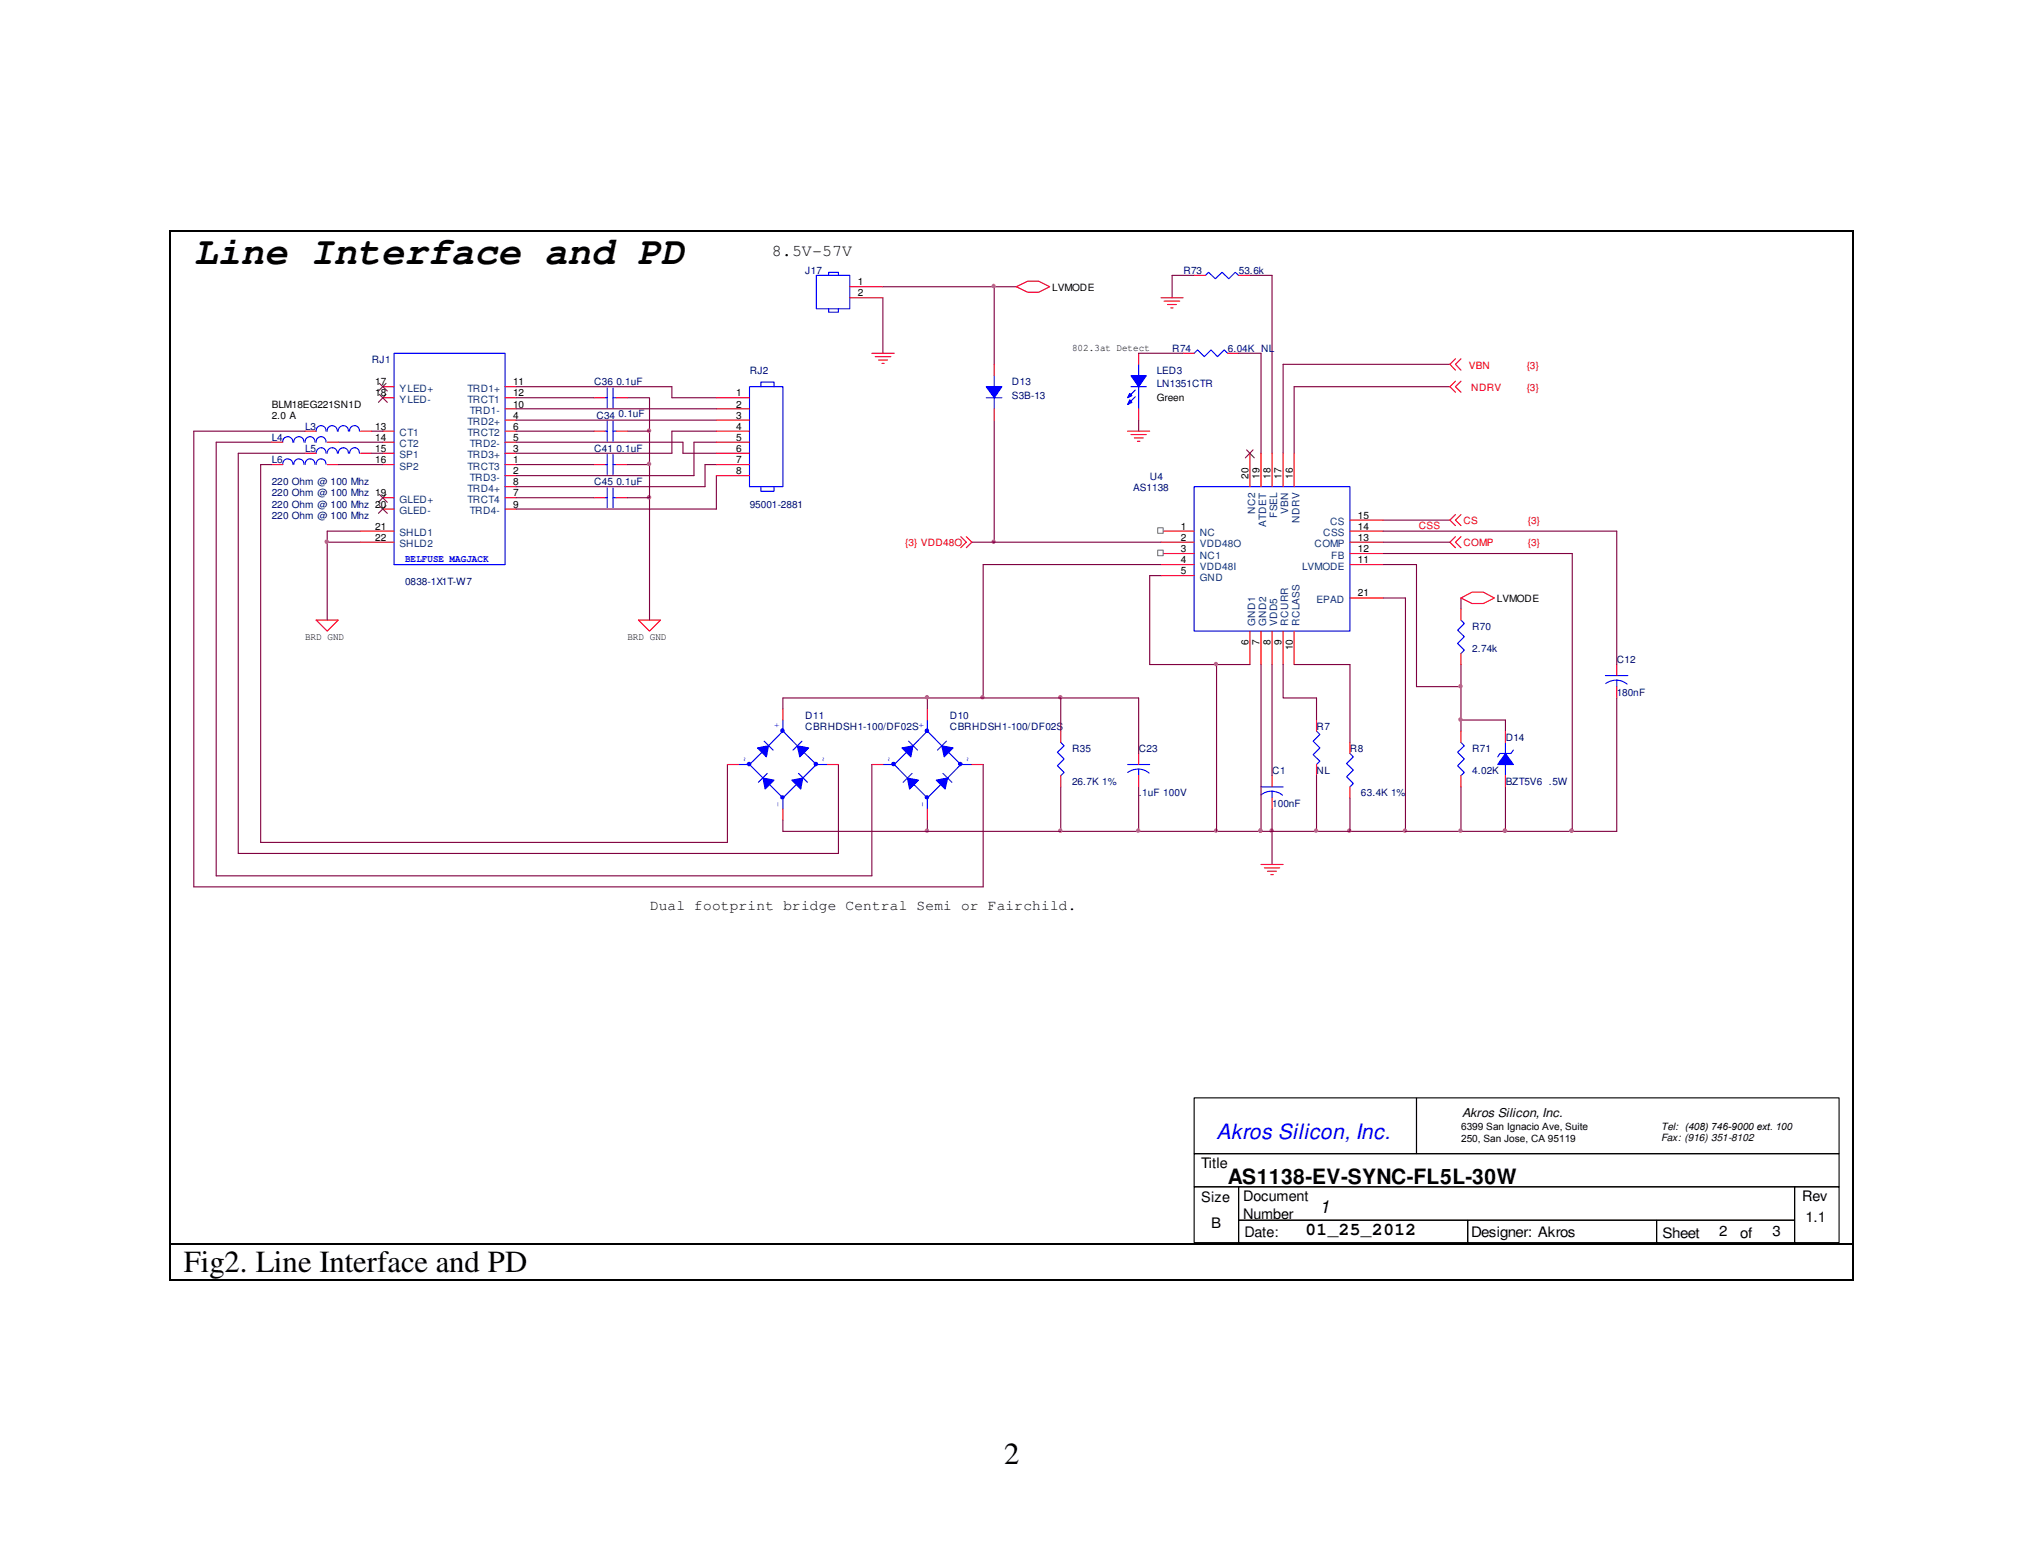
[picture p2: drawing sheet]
<svg xmlns="http://www.w3.org/2000/svg" width="279mm" height="216mm" viewBox="0 0 279 216" stroke-linecap="round" stroke-linejoin="round" font-family="sans-serif">
<path d="M32.9 62.6v55.2M36 64.1v52.2M201.7 82.6v1.5M201.7 94.8v4.6h6.1v1.5M157.2 114.8h10.7M207.8 114.8h9.2" fill="none" stroke="#800040" stroke-width=".15"/>
<path d="M83.5 64.1h.3M83.5 68.7h.3M83.8 62.7v2.8M83.8 67.4v2.7M84.6 64.1h.4M84.6 68.7h.4M84.6 62.7v2.8M84.6 67.4v2.7" fill="none" stroke="#00f" stroke-width=".15"/>
<path d="M82 64.1h1.5M82 68.7h1.5M85 64.1h1.6M85 68.7h1.6" fill="none" stroke="#f00" stroke-width=".15"/>
<path d="M216.8 114.5l.2-.1 .1 .1v.3h-.3l-.1-.1z" fill-rule="evenodd" fill="#f0f"/>
<path d="M216.8 114.5l.2-.1 .1 .1v.3h-.3l-.1-.1z" fill="none" stroke="#f0f" stroke-width=".15"/>
<path d="M71.2 64.1h10.8M186.4 114.8h7.6" fill="none" stroke="#800040" stroke-width=".15"/>
<path d="M186.1 114.5l.2-.1 .1 .1v.3h-.3l-.1-.1z" fill-rule="evenodd" fill="#f0f"/>
<path d="M186.1 114.5l.2-.1 .1 .1v.3h-.3l-.1-.1z" fill="none" stroke="#f0f" stroke-width=".15"/>
<path d="M194 82.5v32.3" fill="none" stroke="#800040" stroke-width=".15"/>
<path d="M193.8 114.5l.1-.1 .2 .1 .1 .2-.1 .1h-.3z" fill-rule="evenodd" fill="#f0f"/>
<path d="M193.8 114.5l.1-.1 .2 .1 .1 .2-.1 .1h-.3z" fill="none" stroke="#f0f" stroke-width=".15"/>
<path d="M29.8 61v59.9M190.9 82.5h3.1M201.7 114.8h6.1" fill="none" stroke="#800040" stroke-width=".15"/>
<path d="M207.6 114.5l.1-.1 .2 .1 .1 .2-.1 .1h-.3z" fill-rule="evenodd" fill="#f0f"/>
<path d="M207.6 114.5l.1-.1 .2 .1 .1 .2-.1 .1h-.3z" fill="none" stroke="#f0f" stroke-width=".15"/>
<path d="M26.8 59.5v62.9" fill="none" stroke="#800040" stroke-width=".15"/>
<path d="M156.1 53.4h2.1M157.2 50.3v1.6M157.2 53.4v3" fill="none" stroke="#00f" stroke-width=".15"/>
<path d="M156.1 51.9h2.1l-1 1.5z" fill-rule="evenodd" fill="#00f"/>
<path d="M156.1 51.9h2.1l-1 1.5z" fill="none" stroke="#00f" stroke-width=".15"/>
<path d="M156 55.2l.3 .3-.6 .3z" fill-rule="evenodd" fill="#00f"/>
<path d="M156 55.2l.3 .3-.6 .3z" fill="none" stroke="#00f" stroke-width=".15"/>
<path d="M156 54.3l.3 .3-.6 .3z" fill-rule="evenodd" fill="#00f"/>
<path d="M156 54.3l.3 .3-.6 .3zM156.7 53.8l-.9 1M156.7 54.8l-.9 .9" fill="none" stroke="#00f" stroke-width=".15"/>
<path d="M157.2 48.8v1.5M157.2 56.4v1.6" fill="none" stroke="#f00" stroke-width=".15"/>
<path d="M135.7 77.9v18.5" fill="none" stroke="#800040" stroke-width=".15"/>
<path d="M135.5 96.1l.1-.1 .2 .1v.3h-.3l-.1-.1z" fill-rule="evenodd" fill="#f0f"/>
<path d="M135.5 96.1l.1-.1 .2 .1v.3h-.3l-.1-.1z" fill="none" stroke="#f0f" stroke-width=".15"/>
<path d="M137.2 58v16.8M157.2 58v1.5M49.8 73.3h-4.6v1.5h4.6M135.7 77.9h24.6" fill="none" stroke="#800040" stroke-width=".15"/>
<path d="M155.7 59.5h3M156.1 60h2.1M156.6 60.5h1.2M157 60.9h.4M43.6 85.6h3.1l-1.5 1.5z" fill="none" stroke="#f00" stroke-width=".15"/>
<path d="M137 74.6h.3v.3l-.1 .1-.2-.1z" fill-rule="evenodd" fill="#f0f"/>
<path d="M137 74.6h.3v.3l-.1 .1-.2-.1z" fill="none" stroke="#f0f" stroke-width=".15"/>
<path d="M45.2 74.8v10.8" fill="none" stroke="#800040" stroke-width=".15"/>
<path d="M44.9 74.6h.4v.2v.1l-.2 .1-.2-.1z" fill-rule="evenodd" fill="#f0f"/>
<path d="M44.9 74.6h.4v.2v.1l-.2 .1-.2-.1z" fill="none" stroke="#f0f" stroke-width=".15"/>
<path d="M54.4 48.8h15.3v29.1h-15.3zM54.4 77.9h15.3" fill="none" stroke="#00f" stroke-width=".15"/>
<g fill="none" stroke="#f00" stroke-width=".15">
<path d="M52.8 53.4h1.6M52.8 54.9h1.6M52.8 59.5h1.6M69.7 53.4h1.5M69.7 54.9h1.5M69.7 56.4h1.5M69.7 58h1.5M69.7 59.5h1.5M49.8 73.3h4.6M49.8 74.8h4.6M52.8 61h1.6M52.8 62.6h1.6"/>
<path d="M52.8 64.1h1.6M52.8 68.7h1.6M52.8 70.3h1.6M69.7 61h1.5M69.7 62.6h1.5M69.7 64.1h1.5M69.7 65.7h1.5M69.7 67.2h1.5M69.7 68.7h1.5M69.7 70.3h1.5"/>
</g>
<path d="M52.4 52.9l1.1 1.1M52.4 54.4l1.1 1.1M53.3 52.9l-1.1 1.1M53.3 54.4l-1.1 1.1M52.4 68.2l1.1 1.1M52.4 69.8l1.1 1.1M53.3 68.2l-1.1 1.1M53.3 69.8l-1.1 1.1" fill="none" stroke="#804000" stroke-width=".15"/>
<path d="M137.2 39.6v10.7M86.6 54.9h3.1v9.2M190.9 77.9h4.6" fill="none" stroke="#800040" stroke-width=".15"/>
<path d="M89.4 59.3h.4v.1v.2l-.2 .1-.2-.1z" fill-rule="evenodd" fill="#f0f"/>
<path d="M89.4 59.3h.4v.1v.2l-.2 .1-.2-.1z" fill="none" stroke="#f0f" stroke-width=".15"/>
<path d="M86.6 59.5h3.1M89.7 68.7v16.9" fill="none" stroke="#800040" stroke-width=".15"/>
<path d="M89.4 68.5l.2-.1 .2 .1v.2v.1h-.4z" fill-rule="evenodd" fill="#f0f"/>
<path d="M89.4 68.5l.2-.1 .2 .1v.2v.1h-.4z" fill="none" stroke="#f0f" stroke-width=".15"/>
<path d="M121.9 39.6h15.3M121.9 41.1v7.7M86.6 64.1h3.1M86.6 68.7h3.1M160.3 79.5h-1.6v12.2h9.2M195.5 77.9v16.9h6.2v-3.1" fill="none" stroke="#800040" stroke-width=".15"/>
<path d="M112.7 38h4.6v4.6h-4.6zM114.4 38v-.4h1.3v.4M83.5 54.9h.3M83.8 53.6v2.7M84.6 54.9h.4M84.6 53.6v2.7M114.4 42.6v.5h1.3v-.5" fill="none" stroke="#00f" stroke-width=".15"/>
<path d="M117.3 39.6h4.6M82 54.9h1.5M85 54.9h1.6M117.3 41.1h4.6M120.4 48.8h3M120.8 49.2h2.2M121.3 49.7h1.2M121.8 50.2h.2" fill="none" stroke="#f00" stroke-width=".15"/>
<path d="M164.8 159.3h89.1v4.5h-89.1zM164.8 151.6h30.7v7.7h-30.7zM195.5 151.6h58.4v7.7h-58.4zM164.8 163.8h6.2v7.7h-6.2zM171 163.8h76.7v4.6h-76.7zM171 168.4h31.6v3.1h-31.6zM202.6 168.4h26.1v3.1h-26.1zM228.7 168.4h19v3.1h-19zM247.7 163.8h6.2v7.7h-6.2z" fill="none" stroke="#000" stroke-width=".15"/>
<path d="M201.4 94.6l.2-.1 .2 .1v.1v.2h-.4z" fill-rule="evenodd" fill="#f0f"/>
<path d="M201.4 94.6l.2-.1 .2 .1v.1v.2h-.4z" fill="none" stroke="#f0f" stroke-width=".15"/>
<path d="M161.8 38h3M172.6 38h3v24.6M177.1 50.3h23.1M178.6 53.4h21.6M94.3 61v1.6h4.6M190.9 71.8h9.3M194 114.8h7.7" fill="none" stroke="#800040" stroke-width=".15"/>
<path d="M136.1 54.9h2.2M137.2 51.9v1.5M137.2 54.9v1.5" fill="none" stroke="#00f" stroke-width=".15"/>
<path d="M136.1 53.4h2.2l-1.1 1.5z" fill-rule="evenodd" fill="#00f"/>
<path d="M136.1 53.4h2.2l-1.1 1.5z" fill="none" stroke="#00f" stroke-width=".15"/>
<path d="M137.2 50.3v1.6M137.2 56.4v1.6" fill="none" stroke="#f00" stroke-width=".15"/>
<path d="M137.2 39.6h3.1M134.2 74.8h3" fill="none" stroke="#800040" stroke-width=".15"/>
<path d="M137 39.3l.2-.1 .1 .1v.4h-.3z" fill-rule="evenodd" fill="#f0f"/>
<path d="M137 39.3l.2-.1 .1 .1v.4h-.3z" fill="none" stroke="#f0f" stroke-width=".15"/>
<path d="M140.3 39.6l1.6-.8h1.5l1.5 .8-1.5 .7h-1.5zM201.7 82.5l1.5-.8h1.6l1.5 .8-1.5 .8h-1.6z" fill="none" stroke="#f00" stroke-width=".15"/>
<path d="M71.2 54.9h10.8M146.4 96.4h10.8" fill="none" stroke="#800040" stroke-width=".15"/>
<path d="M146.2 96l.3 .1v.3h-.3l-.1-.1z" fill-rule="evenodd" fill="#f0f"/>
<path d="M146.2 96l.3 .1v.3h-.3l-.1-.1z" fill="none" stroke="#f0f" stroke-width=".15"/>
<path d="M125.3 103.7l-1.9 1.8 1.9 1.9M126 103l2-2.1 2 2.1M126 108.2l2 2 2-2M130.8 103.7l1.8 1.8-1.8 1.9" fill="none" stroke="#00f" stroke-width=".15"/>
<path d="M124.5 103.3l1.5-.3-.3 1.5z" fill-rule="evenodd" fill="#00f"/>
<path d="M124.5 103.3l1.5-.3-.3 1.5z" fill="none" stroke="#00f" stroke-width=".15"/>
<path d="M129.2 107.7l1.6-.3-.3 1.5z" fill-rule="evenodd" fill="#00f"/>
<path d="M129.2 107.7l1.6-.3-.3 1.5z" fill="none" stroke="#00f" stroke-width=".15"/>
<path d="M130 103l1.6 .3-1.3 1.2z" fill-rule="evenodd" fill="#00f"/>
<path d="M130 103l1.6 .3-1.3 1.2z" fill="none" stroke="#00f" stroke-width=".15"/>
<path d="M125.3 107.4l1.5 .3-1.2 1.2z" fill-rule="evenodd" fill="#00f"/>
<path d="M125.3 107.4l1.5 .3-1.2 1.2z" fill="none" stroke="#00f" stroke-width=".15"/>
<path d="M123.2 105.3h.3v.3l-.1 .1-.2-.1-.1-.1z" fill-rule="evenodd" fill="#00f"/>
<path d="M123.2 105.3h.3v.3l-.1 .1-.2-.1-.1-.1z" fill="none" stroke="#00f" stroke-width=".15"/>
<path d="M127.8 100.7l.2-.1 .1 .1v.3h-.3l-.1-.1z" fill-rule="evenodd" fill="#00f"/>
<path d="M127.8 100.7l.2-.1 .1 .1v.3h-.3l-.1-.1z" fill="none" stroke="#00f" stroke-width=".15"/>
<path d="M127.8 109.9h.3v.3h-.3l-.1-.1z" fill-rule="evenodd" fill="#00f"/>
<path d="M127.8 109.9h.3v.3h-.3l-.1-.1z" fill="none" stroke="#00f" stroke-width=".15"/>
<path d="M132.4 105.3h.3l.1 .2-.1 .1-.2 .1-.1-.1z" fill-rule="evenodd" fill="#00f"/>
<path d="M128 99.4v1.5M121.9 105.5h1.5M125.4 102.3l1.3 1.2M125.9 106.8l-1.2 1.2M128 110.2v1.5M130.2 106.8l1.2 1.2M130.6 102.3l-1.2 1.2M132.4 105.3h.3l.1 .2-.1 .1-.2 .1-.1-.1zM132.5 105.5h1.7" fill="none" stroke="#00f" stroke-width=".15"/>
<path d="M160.3 41.1h3M160.7 41.6h2.2M161.2 42h1.2M161.6 42.5h.3M128 97.9v1.5M120.4 105.5h1.5M128 111.7v1.5M134.2 105.5h1.5" fill="none" stroke="#f00" stroke-width=".15"/>
<path d="M161.8 38v3.1M108.1 97.9v-1.5h19.9v1.5M128 113.2v1.6M217 114.8h6.2" fill="none" stroke="#800040" stroke-width=".15"/>
<path d="M127.8 114.5l.2-.1 .1 .1v.3h-.3l-.1-.1z" fill-rule="evenodd" fill="#f0f"/>
<path d="M127.8 114.5l.2-.1 .1 .1v.3h-.3l-.1-.1z" fill="none" stroke="#f0f" stroke-width=".15"/>
<path d="M217 76.4v38.4M108.1 113.2v1.6" fill="none" stroke="#800040" stroke-width=".15"/>
<path d="M155.7 105.5h3M155.7 106.6a2.42 2.42 0 0 1 2.9 .1M157.2 106.2v.9" fill="none" stroke="#00f" stroke-width=".15"/>
<path d="M157.2 104v1.5M157.2 107.1v1.5" fill="none" stroke="#f00" stroke-width=".15"/>
<path d="M216.8 114.5l.2-.1 .1 .1v.3h-.3l-.1-.1z" fill-rule="evenodd" fill="#f0f"/>
<path d="M216.8 114.5l.2-.1 .1 .1v.3h-.3l-.1-.1z" fill="none" stroke="#f0f" stroke-width=".15"/>
<path d="M40.4 64.1a.7 .7 0 0 0-.7-.7 .7 .7 0 0 0-.7 .7M42 64.1a.7 .7 0 0 0-.8-.7 .7 .7 0 0 0-.6 .7M43.5 64.1a.68 .68 0 0 0-.7-.7 .68 .68 0 0 0-.7 .7M43.6 62.6a.68 .68 0 0 1 .7-.8 .68 .68 0 0 1 .7 .8M45 64.1a.68 .68 0 0 0-.7-.7 .68 .68 0 0 0-.7 .7M45.2 62.6a.7 .7 0 0 1 .7-.8 .7 .7 0 0 1 .7 .8M46.7 62.6a.7 .7 0 0 1 .7-.8 .7 .7 0 0 1 .7 .8M48.3 62.6a.68 .68 0 0 1 .6-.8 .68 .68 0 0 1 .7 .8M164.8 67.2h21.6v19.9h-21.6z" fill="none" stroke="#00f" stroke-width=".15"/>
<path d="M37.5 64.1h1.5M42.1 62.6h1.5M45.2 64.1h1.5M49.8 62.6h1.5M160.3 73.3h4.5" fill="none" stroke="#f00" stroke-width=".15"/>
<path d="M51.3 59.5h1.5M92.8 54.9h6.1M36 64.1h1.5M46.7 64.1h6.1M46.7 61h6.1M51.3 62.6h1.5" fill="none" stroke="#800040" stroke-width=".15"/>
<path d="M159.8 72.9h.8v.7h-.8z" fill-rule="evenodd" fill="#fff"/>
<path d="M159.8 72.9h.8v.7h-.8z" fill="none" stroke="#808080" stroke-width=".15"/>
<path d="M160.3 74.8h4.5M160.3 76.4h4.5" fill="none" stroke="#f00" stroke-width=".15"/>
<path d="M159.8 75.9h.8v.8h-.8z" fill-rule="evenodd" fill="#fff"/>
<path d="M159.8 75.9h.8v.8h-.8z" fill="none" stroke="#808080" stroke-width=".15"/>
<g fill="none" stroke="#f00" stroke-width=".15">
<path d="M42.1 59.5h1.5M49.8 59.5h1.5M82 59.5h1.5M85 59.5h1.6M98.9 59.5h4.6M98.9 54.9h4.6M98.9 56.4h4.6M98.9 58h4.6M163.3 48.8h1.5M169.5 48.8h1.5M200.9 49.5l-.7 .8 .7 .8M200.9 52.6l-.7 .8 .7 .7"/>
<path d="M201.7 49.5l-.8 .8 .8 .8M201.7 52.6l-.8 .8 .8 .7M37.5 61h1.5M45.2 61h1.5M98.9 61h4.6M98.9 62.6h4.6M98.9 64.1h4.6M98.9 65.7h4.6M132.6 74.1l.8 .7-.8 .8M133.4 74.1l.8 .7-.8 .8M160.3 77.9h4.5M160.3 79.5h4.5"/>
<path d="M172.6 62.6v4.6M174.1 62.6v4.6M175.6 62.6v4.6M177.1 62.6v4.6M178.6 62.6v4.6M186.4 77.9h4.5M186.4 76.4h4.5M186.4 74.8h4.5M186.4 73.3h4.5M186.4 71.8h4.5M200.9 71l-.7 .8 .7 .8M200.9 74.1l-.7 .7 .7 .8"/>
<path d="M201.7 71l-.8 .8 .8 .8M201.7 74.1l-.8 .7 .8 .8M88.1 85.6h3.1l-1.5 1.5zM172.6 87.1v4.6M174.1 87.1v4.6M175.6 87.1v4.6M177.1 87.1v4.6M178.6 87.1v4.6M181.7 99.4v1.5M186.4 82.5h4.5M223.2 91.7v1.6M223.2 94.8v1.6"/>
<path d="M181.7 105.5v1.6"/>
</g>
<path d="M172.1 62.1l1 1.1M173 62.1l-1.1 1.1" fill="none" stroke="#804000" stroke-width=".15"/>
<g fill="none" stroke="#800040" stroke-width=".15">
<path d="M26.8 59.5h15.3M71.2 58h27.7M92.8 53.4v1.5M98.9 59.5h-6.1v3.1h-21.6M157.2 48.8h6.1M171 48.8h3.1M177.1 50.3v12.3M178.6 53.4v9.2M29.8 61h7.7M32.9 62.6h9.2M71.2 61h23.1M98.9 65.7v4.6"/>
<path d="M98.9 61h-3.1v4.7h-24.6M98.9 64.1h-1.6v3.1M190.9 74.8h9.3M190.9 76.4h26.1M190.9 73.3h32.3v18.4M223.2 96.4v18.4M100.4 105.5v10.8h-64.4M115.7 105.5v12.3h-82.8M120.4 105.5v15.4h-90.6M135.7 105.5v16.9h-108.9M146.4 114.8h10.8M167.9 114.8h6.2"/>
</g>
<g fill="none" stroke="#00f" stroke-width=".15">
<path d="M43.6 59.5a.68 .68 0 0 1 .7-.7 .68 .68 0 0 1 .7 .7M45.2 59.5a.7 .7 0 0 1 .7-.7 .7 .7 0 0 1 .7 .7M46.7 59.5a.7 .7 0 0 1 .7-.7 .7 .7 0 0 1 .7 .7M48.3 59.5a.68 .68 0 0 1 .6-.7 .68 .68 0 0 1 .7 .7M83.5 59.5h.3M83.8 58.1v2.8M84.6 59.5h.4M84.6 58.1v2.8M103.5 53.4h4.6v13.8h-4.6zM105 53.4v-.7h1.8v.7M164.8 48.8l.5-.5 .9 .9 1-.9 .9 .9 .9-.9 .5 .5M40.4 61a.7 .7 0 0 0-.7-.7 .7 .7 0 0 0-.7 .7"/>
<path d="M42 61a.7 .7 0 0 0-.7-.7 .7 .7 0 0 0-.7 .7M43.5 61a.68 .68 0 0 0-.7-.7 .68 .68 0 0 0-.7 .7M45 61a.68 .68 0 0 0-.7-.7 .68 .68 0 0 0-.7 .7M105 67.2v.6h1.8v-.6M221.6 93.3h3.1M223.2 93.9a2.35 2.35 0 0 1 1.4 .5M223.2 93.9v.9M223.2 93.9h-.1a2.44 2.44 0 0 0-1.4 .5M181.7 100.9l.5 .5-.9 .9 .9 1-.9 .9 .9 .9-.5 .4"/>
</g>
<path d="M173.8 114.5l.2-.1 .1 .1v.3h-.3z" fill-rule="evenodd" fill="#f0f"/>
<path d="M173.8 114.5l.2-.1 .1 .1v.3h-.3z" fill="none" stroke="#f0f" stroke-width=".15"/>
<path d="M167.7 114.5l.2-.1 .1 .1v.3h-.3z" fill-rule="evenodd" fill="#f0f"/>
<path d="M167.7 114.5l.2-.1 .1 .1v.3h-.3z" fill="none" stroke="#f0f" stroke-width=".15"/>
<path d="M174.1 109.7a2.34 2.34 0 0 1 2.9 .1M174.1 108.6h3M175.6 109.2v1" fill="none" stroke="#00f" stroke-width=".15"/>
<path d="M175.6 107.1v1.5M175.6 110.2v1.5" fill="none" stroke="#f00" stroke-width=".15"/>
<path d="M157.2 108.6v6.2" fill="none" stroke="#800040" stroke-width=".15"/>
<path d="M156.9 114.5l.2-.1 .2 .1 .1 .2-.1 .1h-.4z" fill-rule="evenodd" fill="#f0f"/>
<path d="M156.9 114.5l.2-.1 .2 .1 .1 .2-.1 .1h-.4z" fill="none" stroke="#f0f" stroke-width=".15"/>
<path d="M175.6 114.8v4.5" fill="none" stroke="#800040" stroke-width=".15"/>
<path d="M175.4 114.5l.1-.1 .2 .1 .1 .2-.1 .1h-.3z" fill-rule="evenodd" fill="#f0f"/>
<path d="M175.4 114.5l.1-.1 .2 .1 .1 .2-.1 .1h-.3z" fill="none" stroke="#f0f" stroke-width=".15"/>
<path d="M146.4 102.5l.5 .5-.9 .8 .9 1-.9 .9 .9 .9-.5 .5M186.4 104l.4 .5-.9 .9 .9 .9-.9 .9 .9 1-.4 .4" fill="none" stroke="#00f" stroke-width=".15"/>
<path d="M146.4 100.9v1.6M146.4 107.1v1.5M186.4 102.5v1.5M186.4 108.6v1.6" fill="none" stroke="#f00" stroke-width=".15"/>
<path d="M157.2 96.4v7.6M174.1 91.7v23.1M177.1 91.7v4.7h4.6M178.6 91.7h7.8v10.8" fill="none" stroke="#800040" stroke-width=".15"/>
<path d="M173.8 114.5l.2-.1 .1 .1v.3h-.3z" fill-rule="evenodd" fill="#f0f"/>
<path d="M173.8 114.5l.2-.1 .1 .1v.3h-.3z" fill="none" stroke="#f0f" stroke-width=".15"/>
<path d="M146.4 96.4v4.5M175.6 91.7v15.4M174.1 114.8h1.5" fill="none" stroke="#800040" stroke-width=".15"/>
<path d="M173.8 114.5l.2-.1 .1 .1v.3h-.3z" fill-rule="evenodd" fill="#f0f"/>
<path d="M173.8 114.5l.2-.1 .1 .1v.3h-.3z" fill="none" stroke="#f0f" stroke-width=".15"/>
<path d="M146.4 108.6v6.2M175.6 111.7v3.1" fill="none" stroke="#800040" stroke-width=".15"/>
<path d="M146.2 114.5h.3v.3h-.3l-.1-.1z" fill-rule="evenodd" fill="#f0f"/>
<path d="M146.2 114.5h.3v.3h-.3l-.1-.1z" fill="none" stroke="#f0f" stroke-width=".15"/>
<path d="M167.9 91.7h4.7M181.7 96.4v3M108.1 114.8h19.9M175.6 114.8h6.1M181.7 107.1v7.7M181.7 114.8h4.7" fill="none" stroke="#800040" stroke-width=".15"/>
<path d="M174.1 119.3h3M174.5 119.8h2.2M175 120.3h1.2M175.4 120.7h.4" fill="none" stroke="#f00" stroke-width=".15"/>
<path d="M181.5 114.5l.2-.1 .1 .1 .1 .2-.1 .1h-.3z" fill-rule="evenodd" fill="#f0f"/>
<path d="M181.5 114.5l.2-.1 .1 .1 .1 .2-.1 .1h-.3z" fill="none" stroke="#f0f" stroke-width=".15"/>
<path d="M128 96.4h18.4M128 114.8h18.4M186.4 110.2v4.6" fill="none" stroke="#800040" stroke-width=".15"/>
<path d="M127.8 96.1l.2-.1 .1 .1v.3h-.3l-.1-.1z" fill-rule="evenodd" fill="#f0f"/>
<path d="M127.8 96.1l.2-.1 .1 .1v.3h-.3l-.1-.1z" fill="none" stroke="#f0f" stroke-width=".15"/>
<path d="M167.9 91.7v23.1" fill="none" stroke="#800040" stroke-width=".15"/>
<path d="M167.7 91.5h.3v.3l-.1 .1-.2-.1z" fill-rule="evenodd" fill="#f0f"/>
<path d="M167.7 91.5h.3v.3l-.1 .1-.2-.1z" fill="none" stroke="#f0f" stroke-width=".15"/>
<path d="M105.3 103.7l-1.8 1.8 1.8 1.9M106.1 103l2-2.1 2 2.1M106.1 108.2l2 2 2-2M110.8 103.7l1.9 1.8-1.9 1.9" fill="none" stroke="#00f" stroke-width=".15"/>
<path d="M104.6 103.3l1.5-.3-.3 1.5z" fill-rule="evenodd" fill="#00f"/>
<path d="M104.6 103.3l1.5-.3-.3 1.5z" fill="none" stroke="#00f" stroke-width=".15"/>
<path d="M109.3 107.7l1.5-.3-.3 1.5z" fill-rule="evenodd" fill="#00f"/>
<path d="M109.3 107.7l1.5-.3-.3 1.5z" fill="none" stroke="#00f" stroke-width=".15"/>
<path d="M110.1 103l1.5 .3-1.2 1.2z" fill-rule="evenodd" fill="#00f"/>
<path d="M110.1 103l1.5 .3-1.2 1.2z" fill="none" stroke="#00f" stroke-width=".15"/>
<path d="M105.3 107.4l1.5 .3-1.2 1.2z" fill-rule="evenodd" fill="#00f"/>
<path d="M105.3 107.4l1.5 .3-1.2 1.2z" fill="none" stroke="#00f" stroke-width=".15"/>
<path d="M103.2 105.3h.4v.3l-.2 .1-.2-.1v-.1z" fill-rule="evenodd" fill="#00f"/>
<path d="M103.2 105.3h.4v.3l-.2 .1-.2-.1v-.1z" fill="none" stroke="#00f" stroke-width=".15"/>
<path d="M107.8 100.7l.2-.1 .2 .1v.2v.1h-.4z" fill-rule="evenodd" fill="#00f"/>
<path d="M107.8 100.7l.2-.1 .2 .1v.2v.1h-.4z" fill="none" stroke="#00f" stroke-width=".15"/>
<path d="M107.8 109.9h.4v.2v.1h-.4z" fill-rule="evenodd" fill="#00f"/>
<path d="M107.8 109.9h.4v.2v.1h-.4z" fill="none" stroke="#00f" stroke-width=".15"/>
<path d="M112.5 105.3h.3l.1 .2-.1 .1-.2 .1-.1-.1z" fill-rule="evenodd" fill="#00f"/>
<path d="M166.4 38l.4-.4 1 .9 .9-.9 .9 .9 .9-.9 .5 .4M108.1 99.4v1.5M201.7 85.6l.4 .5-.9 .9 .9 .9-.9 .9 .9 .9-.4 .5M101.9 105.5h1.6M105.5 102.3l1.2 1.2M105.9 106.8l-1.2 1.2M108.1 110.2v1.5M110.2 106.8l1.3 1.2M110.7 102.3l-1.2 1.2M112.5 105.3h.3l.1 .2-.1 .1-.2 .1-.1-.1zM112.5 105.5h1.7M201.7 102.5l.4 .5-.9 .8 .9 1-.9 .9 .9 .9-.4 .5" fill="none" stroke="#00f" stroke-width=".15"/>
<path d="M164.8 38h1.6M171 38h1.6M108.1 97.9v1.5M201.7 84.1v1.5M201.7 90.2v1.5M100.4 105.5h1.5M108.1 111.7v1.5M114.2 105.5h1.5M201.7 100.9v1.6M201.7 107.1v1.5" fill="none" stroke="#f00" stroke-width=".15"/>
<path d="M71.2 56.4h27.7M174.1 48.8v13.8M71.2 68.7h10.8M89.7 64.1v4.6" fill="none" stroke="#800040" stroke-width=".15"/>
<path d="M89.4 63.9l.2-.1 .2 .1v.2v.1h-.4z" fill-rule="evenodd" fill="#f0f"/>
<path d="M89.4 63.9l.2-.1 .2 .1v.2v.1h-.4z" fill="none" stroke="#f0f" stroke-width=".15"/>
<path d="M207.8 105.5v1.6M207.8 102.5v1.5M208.9 103.5l-.3 .5h-1.5l-.3 .5" fill="none" stroke="#00f" stroke-width=".15"/>
<path d="M207.8 104l1.1 1.5h-2.1z" fill-rule="evenodd" fill="#00f"/>
<path d="M207.8 104l1.1 1.5h-2.1z" fill="none" stroke="#00f" stroke-width=".15"/>
<path d="M207.8 100.9v1.6M207.8 107.1v1.5" fill="none" stroke="#f00" stroke-width=".15"/>
<path d="M71.2 53.4h21.6M207.8 108.6v6.2" fill="none" stroke="#800040" stroke-width=".15"/>
<path d="M207.6 114.5l.1-.1 .2 .1 .1 .2-.1 .1h-.3z" fill-rule="evenodd" fill="#f0f"/>
<path d="M207.6 114.5l.1-.1 .2 .1 .1 .2-.1 .1h-.3z" fill="none" stroke="#f0f" stroke-width=".15"/>
<path d="M71.2 59.5h10.8M71.2 70.3h27.7M201.7 108.6v6.2" fill="none" stroke="#800040" stroke-width=".15"/>
<path d="M201.4 114.5l.2-.1 .2 .1v.2v.1h-.4z" fill-rule="evenodd" fill="#f0f"/>
<path d="M201.4 114.5l.2-.1 .2 .1v.2v.1h-.4z" fill="none" stroke="#f0f" stroke-width=".15"/>
<path d="M71.2 67.2h26.1M137.2 74.8h23.1M201.7 99.4v1.5" fill="none" stroke="#800040" stroke-width=".15"/>
<path d="M201.4 99.2h.4v.1v.2l-.2 .1-.2-.1z" fill-rule="evenodd" fill="#f0f"/>
<path d="M201.4 99.2h.4v.1v.2l-.2 .1-.2-.1z" fill="none" stroke="#f0f" stroke-width=".15"/>
<path d="M23.4 31.7h.2v.2h-.2zM255.7 31.7h.2v.2h-.2zM23.4 171.6h.2v.1h-.2zM23.4 176.6h.2v.2h-.2zM255.7 171.6h.2v.1h-.2zM255.7 176.6h.2v.2h-.2z" fill="#000"/>
<path d="M23.5 31.9v139.7M23.6 31.8h232.1M255.8 31.9v139.7M23.5 171.7v4.9M23.6 171.7h232.1M23.6 176.7h232.1M255.8 171.7v4.9" fill="none" stroke="#000" stroke-width=".17"/>
<text font-size="5.4" x="26.8" y="36.4">Line Interface and PD</text>
<g font-size="4.2">
<text x="25.4" y="175.6">Fig2. Line Interface and PD</text>
<text x="138.6" y="202.1">2</text>
</g>
<text font-size="2.9" fill="#00f" x="167.9" y="157.3">Akros Silicon, Inc.</text>
<text font-size="2.9" x="169.5" y="163.5">AS1138-EV-SYNC-FL5L-30W</text>
<g font-size="2.5">
<text x="182.2" y="167.4">1</text>
<text x="180.2" y="170.5">01_25_2012</text>
</g>
<text font-size="2.3" x="106.6" y="35.3">8.5V-57V</text>
<g font-size="2">
<text x="89.7" y="125.6">Dual footprint bridge Central Semi or Fairchild.</text>
<text x="165.8" y="161.2">Title</text>
<text x="165.8" y="166">Size</text>
<text x="171.6" y="165.8">Document</text>
<text x="248.8" y="165.8">Rev</text>
<text x="167.2" y="169.5">B</text>
<text x="171.6" y="168.3">Number</text>
<text x="171.8" y="170.7">Date:</text>
<text x="203.1" y="170.7">Designer: Akros</text>
<text x="229.5" y="170.9">Sheet</text>
<text x="237.3" y="170.6">2</text>
<text x="240.2" y="170.9">of</text>
<text x="244.7" y="170.6">3</text>
<text x="249.3" y="168.7">1.1</text>
</g>
<text font-size="1.7" x="201.8" y="154.2">Akros Silicon, Inc.</text>
<g font-size="1.4" fill="#000080">
<text x="111.2" y="37.8">J17</text>
<text x="163.4" y="37.8">R73</text>
<text x="171" y="37.8">53.6k</text>
<text x="51.4" y="50.1">RJ1</text>
<text x="82" y="53.2">C36 0.1uF</text>
<text x="103.5" y="51.6">RJ2</text>
<text x="139.7" y="53.2">D13</text>
<text x="159.7" y="51.6">LED3</text>
<text x="159.7" y="53.5">LN1351CTR</text>
<text x="161.8" y="48.6">R74</text>
<text x="169.5" y="48.6">6.04K NL</text>
<text x="42.1" y="59.3">L3</text>
<text x="82.3" y="57.8">C34</text>
<text x="85.4" y="57.6">0.1uF</text>
<text x="139.7" y="55">S3B-13</text>
<text x="37.5" y="63.9">L6</text>
<text x="37.5" y="60.8">L4</text>
<text x="42.1" y="62.4">L5</text>
<text x="82" y="62.4">C41 0.1uF</text>
<text x="37.5" y="70.1">220 Ohm @ 100 Mhz 20</text>
<text x="37.5" y="67">220 Ohm @ 100 Mhz</text>
<text x="37.5" y="71.6">220 Ohm @ 100 Mhz</text>
<text x="37.5" y="68.5">220 Ohm @ 100 Mhz 19</text>
<text x="82" y="67">C45 0.1uF</text>
<text x="103.5" y="70.1">95001-2881</text>
<text x="156.4" y="67.7">AS1138</text>
<text x="158.7" y="66.2">U4</text>
<text x="55.9" y="80.8">0838-1X1T-W7</text>
<text x="203.2" y="86.9">R70</text>
<text x="203.2" y="90">2.74k</text>
<text x="223.2" y="91.5">C12</text>
<text x="111.2" y="99.2">D11</text>
<text x="111.2" y="100.8">CBRHDSH1-100/DF02S</text>
<text x="131.1" y="99.2">D10</text>
<text x="131.1" y="100.8">CBRHDSH1-100/DF02S</text>
<text x="181.7" y="100.8">R7</text>
<text x="223.2" y="96.1">180nF</text>
<text x="148" y="103.8">R35</text>
<text x="157.2" y="103.8">C23</text>
<text x="175.6" y="106.9">C1</text>
<text x="181.7" y="106.9">NL</text>
<text x="186.4" y="103.8">R8</text>
<text x="203.2" y="103.8">R71</text>
<text x="203.2" y="106.9">4.02K</text>
<text x="207.9" y="102.3">D14</text>
<text x="148" y="108.4">26.7K 1%</text>
<text x="157.2" y="109.9">.1uF 100V</text>
<text x="175.6" y="111.5">100nF</text>
<text x="187.9" y="109.9">63.4K 1%</text>
<text x="207.9" y="108.4">BZT5V6 .5W</text>
</g>
<g font-size="1.4">
<text x="118.4" y="39.4">1</text>
<text x="118.4" y="40.9">2</text>
<text x="145.2" y="40.1">LVMODE</text>
<text x="51.8" y="53.2">17</text>
<text x="70.8" y="53.2">11</text>
<text x="148" y="48.4">802.3at Detect</text>
<text x="37.5" y="56.3">BLM18EG221SN1D</text>
<text x="37.5" y="57.8">2.0 A</text>
<text x="51.8" y="54.7">18</text>
<text x="51.8" y="59.3">13</text>
<text x="70.8" y="54.7">12</text>
<text x="70.8" y="57.8">4</text>
<text x="70.8" y="59.3">6</text>
<text x="70.8" y="56.3">10</text>
<text x="101.6" y="54.7">1</text>
<text x="101.6" y="56.3">2</text>
<text x="101.6" y="57.8">3</text>
<text x="101.6" y="59.3">4</text>
<text x="159.7" y="55.3">Green</text>
<text x="51.8" y="60.8">14</text>
<text x="51.8" y="62.4">15</text>
<text x="51.8" y="63.9">16</text>
<text x="70.8" y="62.4">3</text>
<text x="70.8" y="63.9">1</text>
<text x="70.8" y="60.8">5</text>
<text x="70.8" y="65.4">2</text>
<text x="101.6" y="60.8">5</text>
<text x="101.6" y="62.4">6</text>
<text x="101.6" y="63.9">7</text>
<text x="101.6" y="65.4">8</text>
<text x="70.8" y="67">8</text>
<text x="70.8" y="68.5">7</text>
<text x="70.8" y="70.1">9</text>
<text x="172.3" y="66.1" transform="rotate(-90 172.3 66.1)">20</text>
<text x="173.9" y="66.1" transform="rotate(-90 173.9 66.1)">19</text>
<text x="175.4" y="66.1" transform="rotate(-90 175.4 66.1)">18</text>
<text x="176.9" y="66.1" transform="rotate(-90 176.9 66.1)">17</text>
<text x="178.5" y="66.1" transform="rotate(-90 178.5 66.1)">16</text>
<text x="187.5" y="71.6">15</text>
<text x="51.8" y="73.1">21</text>
<text x="51.8" y="74.7">22</text>
<text x="163" y="73.1">1</text>
<text x="163" y="74.7">2</text>
<text x="163" y="76.2">3</text>
<text x="163" y="77.7">4</text>
<text x="187.5" y="73.1">14</text>
<text x="187.5" y="74.7">13</text>
<text x="187.5" y="76.2">12</text>
<text x="187.5" y="77.7">11</text>
<text x="163" y="79.2">5</text>
<text x="187.5" y="82.3">21</text>
<text x="206.6" y="83.1">LVMODE</text>
<text x="42.1" y="88.3">BRD GND</text>
<text x="86.6" y="88.3">BRD GND</text>
<text x="172.3" y="89" transform="rotate(-90 172.3 89)">6</text>
<text x="173.9" y="89" transform="rotate(-90 173.9 89)">7</text>
<text x="175.4" y="89" transform="rotate(-90 175.4 89)">8</text>
<text x="176.9" y="89" transform="rotate(-90 176.9 89)">9</text>
<text x="178.5" y="89.7" transform="rotate(-90 178.5 89.7)">10</text>
<text x="229.3" y="156">Tel: (408) 746-9000 ext. 100</text>
<text x="201.7" y="156">6399 San Ignacio Ave, Suite</text>
<text x="201.7" y="157.7">250, San Jose, CA 95119</text>
<text x="229.3" y="157.5">Fax: (916) 351-8102</text>
</g>
<g font-size="1.4" fill="#f00">
<text x="202.8" y="50.9">VBN</text>
<text x="203.1" y="53.9">NDRV</text>
<text x="210.8" y="53.9">{3}</text>
<text x="210.8" y="50.9">{3}</text>
<text x="125" y="75.4">{3} VDD48O</text>
<text x="195.9" y="73">CSS</text>
<text x="202" y="72.3">CS</text>
<text x="202" y="75.4">COMP</text>
<text x="210.9" y="72.3">{3}</text>
<text x="210.9" y="75.4">{3}</text>
</g>
<g font-size="1.4" fill="#004080">
<text x="55.2" y="54.1">YLED+</text>
<text x="55.2" y="55.6">YLED-</text>
<text x="64.5" y="54.1">TRD1+</text>
<text x="64.5" y="55.6">TRCT1</text>
<text x="64.5" y="58.7">TRD2+</text>
<text x="64.9" y="57.1">TRD1-</text>
<text x="55.2" y="60.2">CT1</text>
<text x="55.2" y="61.8">CT2</text>
<text x="55.2" y="63.3">SP1</text>
<text x="55.2" y="64.9">SP2</text>
<text x="64.5" y="60.2">TRCT2</text>
<text x="64.5" y="63.3">TRD3+</text>
<text x="64.5" y="64.9">TRCT3</text>
<text x="64.9" y="61.8">TRD2-</text>
<text x="55.2" y="69.4">GLED+</text>
<text x="55.2" y="71">GLED-</text>
<text x="64.5" y="67.9">TRD4+</text>
<text x="64.5" y="69.4">TRCT4</text>
<text x="64.9" y="66.4">TRD3-</text>
<text x="64.9" y="71">TRD4-</text>
<text x="173.3" y="70.9" transform="rotate(-90 173.3 70.9)">NC2</text>
<text x="176.3" y="71.5" transform="rotate(-90 176.3 71.5)">FSEL</text>
<text x="177.8" y="70.9" transform="rotate(-90 177.8 70.9)">VBN</text>
<text x="55.2" y="74">SHLD1</text>
<text x="55.2" y="75.6">SHLD2</text>
<text x="165.7" y="74">NC</text>
<text x="165.7" y="75.6">VDD48O</text>
<text x="165.7" y="77.1">NC1</text>
<text x="174.8" y="72.7" transform="rotate(-90 174.8 72.7)">ATDET</text>
<text x="179.4" y="72.1" transform="rotate(-90 179.4 72.1)">NDRV</text>
<text x="181.4" y="75.6">COMP</text>
<text x="182.7" y="74">CSS</text>
<text x="183.6" y="72.5">CS</text>
<text x="183.8" y="77.1">FB</text>
<text x="165.7" y="78.7">VDD48I</text>
<text x="165.7" y="80.2">GND</text>
<text x="179.7" y="78.7">LVMODE</text>
<text x="181.7" y="83.3">EPAD</text>
<text x="173.3" y="86.4" transform="rotate(-90 173.3 86.4)">GND1</text>
<text x="174.8" y="86.4" transform="rotate(-90 174.8 86.4)">GND2</text>
<text x="176.3" y="86.4" transform="rotate(-90 176.3 86.4)">VDD5</text>
<text x="177.8" y="86.4" transform="rotate(-90 177.8 86.4)">RCURR</text>
<text x="179.4" y="86.4" transform="rotate(-90 179.4 86.4)">RCLASS</text>
</g>
<g font-size="1.4" fill="#00f">
<text x="55.9" y="77.6">BELFUSE MAGJACK</text>
<text x="107.6" y="100.5" transform="rotate(-90 107.6 100.5)">+</text>
<text x="127.6" y="100.5" transform="rotate(-90 127.6 100.5)">+</text>
<text x="103.2" y="105.2" transform="rotate(-90 103.2 105.2)">~</text>
<text x="114" y="105.2" transform="rotate(-90 114 105.2)">~</text>
<text x="123.1" y="105.2" transform="rotate(-90 123.1 105.2)">~</text>
<text x="134" y="105.2" transform="rotate(-90 134 105.2)">~</text>
<text x="107.7" y="111.4" transform="rotate(-90 107.7 111.4)">-</text>
<text x="127.7" y="111.4" transform="rotate(-90 127.7 111.4)">-</text>
</g>
</svg>
